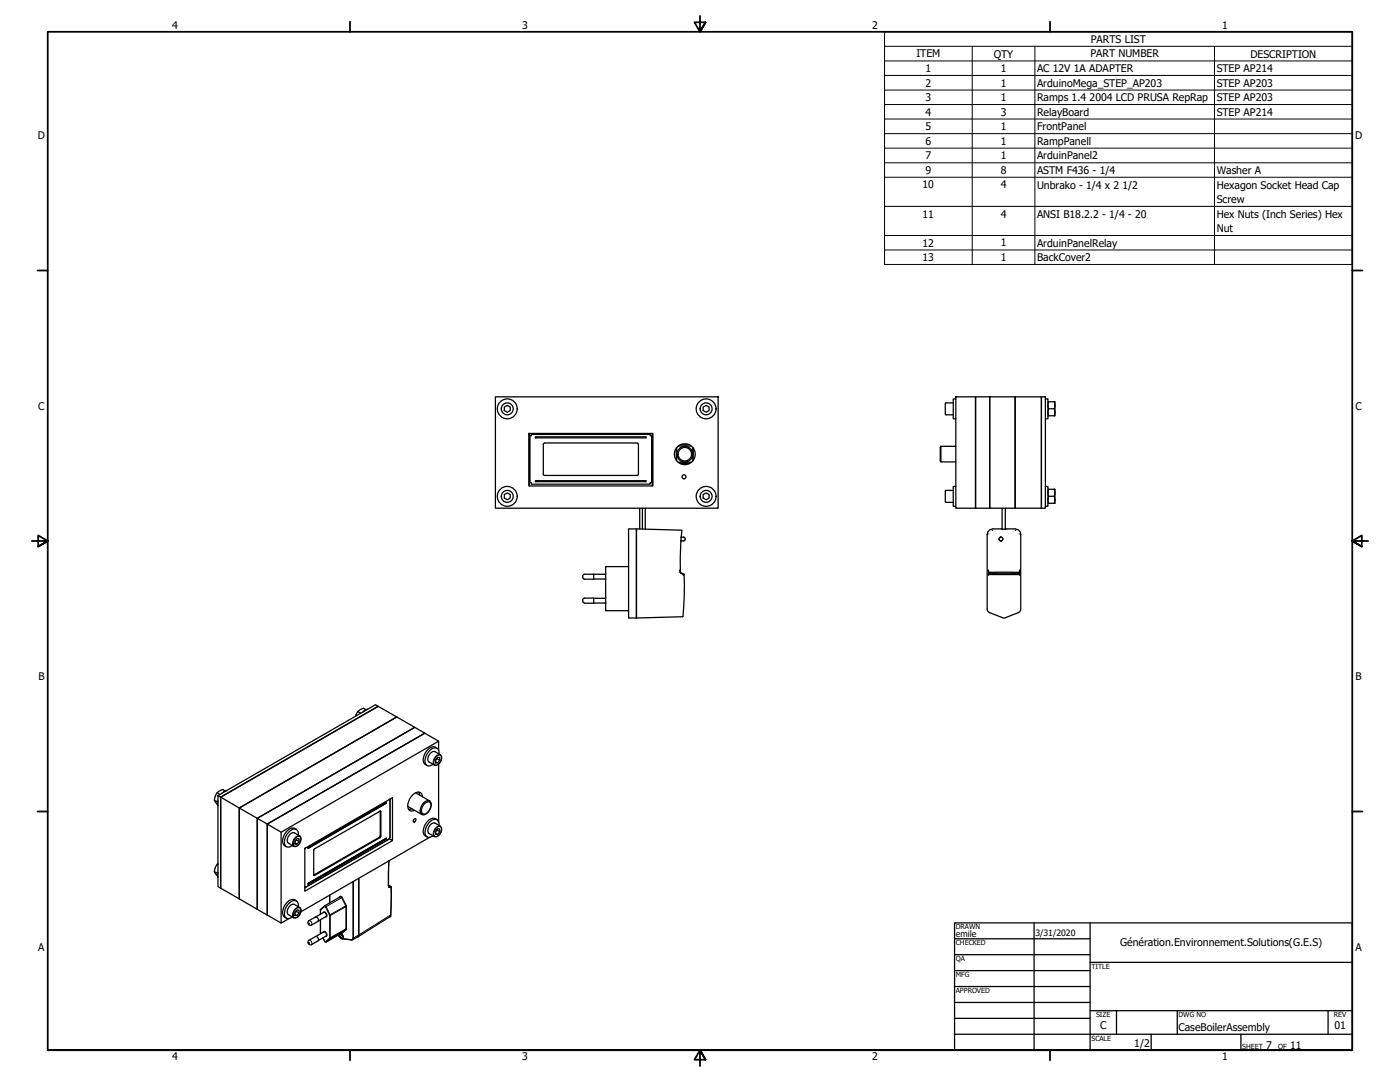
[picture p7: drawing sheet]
<svg xmlns="http://www.w3.org/2000/svg" width="559mm" height="432mm" viewBox="0 0 559 432" stroke-linecap="round" stroke-linejoin="round" font-family="sans-serif">
<!-- layer: Visible (ANSI) -->
<g fill="none" stroke="#000" stroke-width=".51">
<path d="M197.7 158.4h88.9v44.4h-88.9zM381.5 158.4h7.9v44.4h-7.9zM381.5 159.2h-1v7.9h1M389.4 158.4h5.6v44.4h-5.6zM395 158.4h10.2v44.4h-10.2zM405.2 158.4h10.5v44.4h-10.5zM415.7 158.4h1.6v44.4h-1.6zM417.3 159.2h1v7.9h-1M201.3 162.4l1.2-.6 1.1 .6v1.4l-1.1 .7-1.2-.7zM211.1 173h49.5v20.9h-49.5zM211.3 173v20.9M212.1 173.4h47.4v.5h.6v18.7h-.6v.6h-47.4v-.6h-.6v-18.7h.6z"/>
<path d="M213.9 174.3h43.8l.2 .2-.2 .3h-43.8M213.9 174.3l-.2 .2 .2 .3M254.3 176.8l.5 .5M254.3 176.8l-37.2 .1-.2 .4v11.9M254.8 177.3v11.9M260.3 173v20.9M269.9 178.8v4.9M270.1 178.6v5.2M270.7 178h5.2M271.5 177.5h3.6M276.5 178.6v5.2M276.7 178.8v4.9"/>
<path d="M280.7 162.4l1.2-.6 1.1 .6v1.4l-1.1 .7-1.2-.7zM375.5 178.1v6.2l-.2-.4v-5.3zM375.5 178.1h6M377.3 161v4.4M377.4 165.3l.1 .2M377.5 165.5h3M380.5 160.8l-3.1 .1M418.3 160.3h2.8v5.6h-2.8M418.5 160.3l-.2 1.4 .2 4.2M418.5 163.1h2.3M420.8 160.3l.3 1.4-.3 4.2M201.3 197.4l1.2-.7 1.1 .7v1.4l-1.1 .7-1.2-.7z"/>
<path d="M213.9 191.8h43.8l.2 .3-.2 .2M213.9 192.2h43.8M213.9 191.8l-.2 .3 .2 .2M216.9 189.3l.4 .4h37M254.8 189.3l-.5 .4M270.7 184.5h5.2M271.5 185h3.6M280.7 197.4l1.2-.7 1.1 .7v1.4l-1.1 .7-1.2-.7zM375.5 184.3h6M377.3 195.9v4.4M380.5 195.7l-3.1 .2M381.5 194.1h-1v8h1"/>
<path d="M417.3 194.1h1v8h-1M418.3 195.3h2.8v5.6h-2.8M418.5 195.3l-.2 1.4 .2 4.2M418.5 198.1h2.3M420.8 195.3l.3 1.4-.3 4.2M250.8 211.3l.3-.2h2.9v35.5l-3.1-.1v-35.2M254 211.6h.1M255.3 202.8v8.3M256.4 202.8v8.3M257.6 202.8v8.4M271.8 215.8l-.3 9.4 .1 3.1 .2 .4M271.8 215.8h1"/>
<path d="M271.9 214.4l-.1 1.4M271.9 214.4l.1-2.8-17.9-.5v35.5l18.4-.5 .6-8.5-.1-8.3M271.9 214.4l.9-.1a.8 .8 0 0 1 .7 .8 .8 .8 0 0 1-.7 .8M377.4 200.2l.1 .2M377.5 200.5h3M394.6 213.1h.1M396.1 211.7h.1M400 202.8v8.4M401.3 211.1h3.9a2.28 2.28 0 0 1 2.2 2.3v30.1l-.9 1-5.6 2.1-5.9-2.1-.9-1-.1-30.1a2.39 2.39 0 0 1 2.3-2.3h5.3M401.3 202.8v8.4M405.4 211.7h.1M406.9 213.1h.1"/>
<path d="M232.6 239.5v.5M232.6 239.9l.2 .6 .5 .2M233.3 238.7l-.5 .2-.2 .5M233.3 229.2a1.02 1.02 0 0 0-.7 1 1.02 1.02 0 0 0 .7 .9M233.4 231.1h8.1l.2 .2M233.4 238.7h3.6v2M237 229.2v1.9M241.7 229l-.2 .2h-8.1M241.7 238.5l-.2 .3h-4.5M241.7 226.3v17.2M241.9 226.1l-.2 .2M250.9 225.9l-.2 .2h-8.8"/>
<path d="M271.2 227.5l.2 .9 .2-.1M271.8 228.7l1.1 .5M271.8 228.7l1.1 .4M272.9 229.2l-.2 .3 .3-.2M272.9 229.1l.1 .2M272.9 229.1v.1M394.5 227.5l.2 .9h12.1l.2-.9M407 229l-8.3-.3-4.2 .3 9.3 .1 3 .1 .2 .3h-12.5v-.3M241.5 240.7h-8.1M241.5 240.6l.2 .2M241.7 243.6l.2 .2M241.7 243.5h.1"/>
<path d="M241.9 243.7h8.8l.2 .2M254 246.1h.1M142.8 284l1.2 .6M146 283.2l-.9-.6-1.3 .6-1 .8-.9 1.8M146.7 283l-1.9 1.1M158.4 286.1l-62.9 36.4v36.2M158.4 286.1l7.1 4.2-62.8 36.3v36.3M158.4 286.1l-7.5-4.2-62.8 36.2v36.4M174.4 298.6a3.2 3.2 0 0 0-4.7 1.9l-.3 .8a2.84 2.84 0 0 0 1 4.2M175.1 295.8v3.7M85.5 319.3l1.4 .7M86.7 316.4l1.1 .7"/>
<path d="M87 319.5v2.1M87 317.5l62.9-36.3 1 .7-62.8 36.2zM87 317.5v36.3l1.1 .7M89.9 315.7l-.9-.6a4 4 0 0 0-3.3 4.6l1.1 1.3M90.6 315.5l-1.9 1M155.6 319l-.2 .1M155.7 319v15.3M165.9 316.4l5.6 3.3M167.1 316.1l.4 1.2M168.7 317.9a1.98 1.98 0 0 0-1.5-1.8 1.98 1.98 0 0 0-2.2 .9 5.3 5.3 0 0 0-1.7 6.3 1.95 1.95 0 0 0 2.2 .1M171.8 300.5a1.51 1.51 0 0 1 1.8-.5l2.2 1.2a2.68 2.68 0 0 1-2.4 4.1l-2.1-1.2a2.44 2.44 0 0 1 .5-3.6zM173.9 304l.8 .5"/>
<path d="M174.4 302.8l-.5 .6M174.4 302.6v.2M174.4 302.8l1.1 .6M174.7 302.2l.8 .1v1.1l-.8 1.1-.8-.1v-1.1zM175.1 304.9v23.1M175.2 300.9a1.91 1.91 0 0 0-1-2.4 1.91 1.91 0 0 0-2.4 .8 5 5 0 0 0-1.6 5.9 1.85 1.85 0 0 0 2.6-.1M112.2 332.1l62.9-36.3-5.6-3.2-62.8 36.3v36.3l5.5 3.2v-36.3l-5.5-3.2v36.3l-4-2.3M115.7 333l1.4-.7 2.5 1.3a2.68 2.68 0 0 1-2.4 4.2l-2.4-1.6-.1-1.5zM117.7 336.4l.9 .5M118.3 331a2.71 2.71 0 0 0-4.2 1.2 3.9 3.9 0 0 0-.5 5.3l.7 .4M118.3 335.2l-.6 .7M118.3 335v.2"/>
<path d="M118.3 335.2l1.1 .7M118.6 334.6l.8 .1v1.2l-.8 1-.9-.1v-1.1zM119.1 333.3a1.76 1.76 0 0 0-.6-2.2 1.76 1.76 0 0 0-2.2 .2 5 5 0 0 0-2.3 6.4 1.97 1.97 0 0 0 2.7-.3M121.7 338.5v.2M121.9 338.5v.1M125.5 338.8l26.5-15.1v10l-.3 .6-26.4 15.1-.1-10.2zM151.8 323.7v9.8l-.4 .6-26.2 15.1M154.1 320.3l-31.2 18.1M154.1 334.6l-31.2 18.1M154.1 320.3l-31 17.8-.1 .4M154.1 334.6l-31 17.9-.1 .3M154.2 320.2l-.1 .1"/>
<path d="M154.2 334.5l-.1 .1M155.4 334.7l1.3 .8v-17.2l-35 20.3v17.1l35-20.2M155.6 334.3l-.3 .6-33.5 19.3M155.7 334.3h-.1M162.8 321.8l5.6 3.3M164.4 322.7l-1.3 .3M165.4 326.8l.2-.1a.74 .74 0 0 1 .3 .9 .74 .74 0 0 1-.9 .4v-.5zM169.2 321.1l.4-.5a1.35 1.35 0 0 1 1.9-.5 1.35 1.35 0 0 1 .5 1.8 2.9 2.9 0 0 1-3.2 2.8 2.56 2.56 0 0 1 .4-3.6zM169.2 320.3a1.64 1.64 0 0 1 2.4-.6 1.64 1.64 0 0 1 .4 2.4 3.2 3.2 0 0 1-3.7 2.9 3.4 3.4 0 0 1 .9-4.7zM171.5 334.1l-51.4 29.8M171.8 329.1l1.4-.7 2.6 1.3a2.68 2.68 0 0 1-2.4 4.1l-2.1-1.2a2.44 2.44 0 0 1 .5-3.5zM173.9 332.5l.8 .5"/>
<path d="M174.4 327.2a3.2 3.2 0 0 0-4.7 1.8l-.3 .8a2.84 2.84 0 0 0 1 4.2M174.4 331.3l-.5 .6M174.4 331.3l1.1 .6M174.4 331.1v.2M174.7 330.7l.8 .1v1.1l-.8 1.1-.8-.1v-1.1zM175.2 329.4a1.91 1.91 0 0 0-1-2.4 1.91 1.91 0 0 0-2.4 .8 5 5 0 0 0-1.6 6 1.85 1.85 0 0 0 2.6-.2M85.5 347.9l1.4 .7M86.7 344.9l.3 .2M87 348v2.1M87 344.6l-.8 1a2.6 2.6 0 0 0 .6 3.9M88.1 354.5v-36.4l18.6 10.8 62.8-36.3-4-2.3-62.8 36.3v36.3M88.1 354.5l7.4 4.2"/>
<path d="M95.5 358.7l7.2 4.2M118.3 359.5a2.71 2.71 0 0 0-4.2 1.2 3.9 3.9 0 0 0-.5 5.3l.7 .4M121.7 353.9l.2-.1-.2 .4M131.6 357.2v3.2M135.8 357.9l-6.1 3.5-1.8 1.6 .1 .2M143.2 350.5v22.6l-.3 .7M155 353.2l.1 .2M155.1 353.9h1M155.3 343.5l-.1 10.6M156 353.9l-.9-.6 1 .6v.3M156.1 354.1v8.2l-.3 3.4-12.9 8.1M115.4 366.6l-3.2 1.8"/>
<path d="M115.7 361.5a1.51 1.51 0 0 1 1.8-.6l2.1 1.2a2.68 2.68 0 0 1-2.4 4.2l-2.4-1.6-.1-1.5zM117.7 364.9l.9 .5M118.3 363.7l-.6 .7M118.3 363.7l1.1 .7M118.3 363.5v.2M118.6 363.2h.8v1.2l-.8 1-.9-.1v-1.1zM119.1 361.8a1.76 1.76 0 0 0-.6-2.1 1.76 1.76 0 0 0-2.2 .1 5 5 0 0 0-2.3 6.4 1.97 1.97 0 0 0 2.7-.2M123.1 367.6l2.8-1.6a1.14 1.14 0 0 1 1 1.7l-2.6 1.5a1.02 1.02 0 0 1-1.2-.3 1.02 1.02 0 0 1 0-1.3zM123.1 375.4l2.8-1.6a1.14 1.14 0 0 1 1 1.7l-2.6 1.5a1.03 1.03 0 0 1-1.2-.3 1.03 1.03 0 0 1 0-1.3zM127.9 367l.1 5.6M127.9 363.1v1.8M129.2 364.1l-3.1 1.8"/>
<path d="M129.2 371.9l-3.1 1.8M130.1 365.8l-3 1.7M130.1 373.6l-3 1.7M134.9 373.2l1 1M135.9 374.2l.7 .4M135.9 374.2l.8 .4M135.9 372.8a1.15 1.15 0 0 1 .9 1.6M136.3 372.4l-6.1 3.5-.5-.1-.8-1.5M136.5 373.5v.1M136.5 373.3h.1M136.5 373.3l.4 .5-.2-.1M136.7 373.3h-.1"/>
<path d="M136.8 373.4h-.1M136.8 374.6h-.2M136.8 373.5l-.1 .1M142.9 373.8l-2.3 1.3-3.9-.5"/>
<circle cx="202.5" cy="163.2" r="4"/>
<circle cx="202.5" cy="163.2" r="2.38"/>
<circle cx="281.8" cy="163.2" r="4"/>
<circle cx="281.8" cy="163.2" r="2.38"/>
<circle cx="202.5" cy="198.1" r="4"/>
<circle cx="202.5" cy="198.1" r="2.38"/>
<circle cx="273" cy="190.3" r=".79"/>
<circle cx="273.3" cy="181.3" r="4.2"/>
<circle cx="273.3" cy="181.3" r="2.7"/>
<circle cx="273.3" cy="181.3" r="3.1"/>
<circle cx="281.8" cy="198.1" r="4"/>
<circle cx="281.8" cy="198.1" r="2.38"/>
<circle cx="399.5" cy="215.1" r=".73"/>
<circle cx="399.6" cy="215.1" r=".78"/>
</g>
<g fill="#000">
<circle cx="394.6" cy="228.7" r=".25"/>
<circle cx="406.9" cy="228.9" r=".25"/>
<circle cx="406.9" cy="228.7" r=".25"/>
<circle cx="121.7" cy="354.2" r=".25"/>
<circle cx="155.6" cy="365.8" r=".25"/>
</g>
<!-- layer: Visible Narrow (ANSI) -->
<g fill="none" stroke="#000" stroke-width=".4">
<path d="M155.6 319.1v15.2M174.1 302a1.1 1.1 0 0 1 1.4-.7 1.1 1.1 0 0 1 .7 1.4l-.4 1.2-.8 1a1.08 1.08 0 0 1-1.5 .3 1.08 1.08 0 0 1-.3-1.5zM175.8 301.2a2.79 2.79 0 0 0-2.4 4.1M118 334.4a1.2 1.2 0 0 1 1.7-.5 1.2 1.2 0 0 1 .3 1.8l-.7 1.2a1.19 1.19 0 0 1-1.5 .9 1.19 1.19 0 0 1-.7-1.7zM119.6 333.6a2.75 2.75 0 0 0-2.4 4.2M123 338.5h.1M123.1 338.5v.1M123.1 338.1h.1M123.1 338.1v.5M151.4 334.1l.3 .2M151.8 333.5l.2 .2M151.8 323.7l.2 .2"/>
<path d="M153.9 320.5l-31 17.9M153.9 334.8l-31 17.9M154.1 320.2v.5M154.1 334.5v.5M154.1 320.2l-31 17.9M154.1 320.7l-31 17.9M154.1 334.5l-31 17.9M154.1 335l-31 17.9M154.1 320.2v.1M154.1 334.5v.1M154.2 320.2l-.1 .5M154.2 334.5l-.1 .5"/>
<path d="M155.4 334.8l-33.5 19.3M174.1 330.5a1.1 1.1 0 0 1 1.4-.7 1.1 1.1 0 0 1 .7 1.4 2.26 2.26 0 0 1-2.8 2.4 2.73 2.73 0 0 1 .7-3.1zM175.8 329.7a2.79 2.79 0 0 0-2.4 4.1M123 352.8h.1M123.1 352.8v.1M123.1 352.4v.5M123.1 352.4v.1M125.3 349.2l.2 .2M131.6 357.2v3.1M135.8 357.7l.5 .6M135.8 357.7l.8 .4M135.8 357.7l-.7 .6"/>
<path d="M136.3 358.3l1.7 3.2-6.2 3.6-1.6-3.3M136.3 358.3l-6.1 3.5M136.6 358.1l-.3 .2M136.6 358.1l1.6 3.3M140.8 351.9v22.4M141.1 351.7v22.6l14.9-9.2M155.2 343.6l-.2 9.6 .3 1 .8-.2M155.2 354.1h.2M156.1 354.2l-.1 10.9M118 362.9a1.2 1.2 0 0 1 1.7-.5 1.2 1.2 0 0 1 .3 1.8l-.7 1.2a1.19 1.19 0 0 1-1.5 .9 1.19 1.19 0 0 1-.7-1.7zM119.6 362.1a2.75 2.75 0 0 0-2.4 4.2M123.2 376.2l.2 .4z"/>
<path d="M123.2 368.4l.2 .4zM123.3 375.2a1.17 1.17 0 0 1 1 1.8M123.3 367.4a1.17 1.17 0 0 1 1 1.8M127.9 372.1l.1 .1M128 367l.1 5.6M128.9 374.3l.7 1.3M129 364.2a1.04 1.04 0 0 1 1.3 0 1.04 1.04 0 0 1 .3 1.3l-.2 .3-.5 .1M129 372a1.06 1.06 0 0 1 1.4 .1 1.06 1.06 0 0 1 0 1.5l-.5 .1M129.2 364.1l.8 .4 .3 .8-.2 .5M129.2 371.9l.8 .4 .3 .8-.2 .5M129.5 375.6l.7 .3M129.6 361.8l.3 .1"/>
<path d="M129.6 361.8l-1.6 1.4v1.6M129.6 361.5v.3M129.7 361.4l.5 .4M129.9 361.9l1.6 3.3M130.2 375.9l1.6-1.4 6.2-3.6-1.7 1.4zM130.2 361.8l-.3 .1M131.5 365.2l.3-.1v.3h-.2M131.5 374.4l-1.6 1.4M131.5 365.2l.1 .2M131.6 374.3l.2 .1h-.3M131.6 365.4v8.9M131.6 374.3l-.1 .1"/>
<path d="M131.8 365.4l6.2-3.6v8.9l-6.2 3.6zM135.6 372.8v1.1l-.7-.7M135.8 372.7l.9 .5 .3 .8-.2 .6 3.4 .4M135.9 372.8l-.1 .9 .5 .6 .5 .1M136.3 372.4h.3h-.4M136.6 374.6h.1M138 370.9l.2 .1M138 361.8h.3M138.2 361.4l.1 .4M138.2 361.4l-.2 .4M138.2 371l-1.6 1.4M138.3 370.7l-.1 .3"/>
<path d="M138.3 370.7l-.3 .2M138.3 361.8v8.9M140.2 375l.1 .1M140.8 374.3l-.1 .5-.5 .2M140.8 374.3l.3 .3-.3 .4M156 365.1l-.4 .7M156 365.1h.1"/>
</g>
<g fill="#000">
<circle cx="128" cy="372.4" r=".19"/>
<circle cx="135.9" cy="374.2" r=".19"/>
</g>
<!-- layer: Symbol (ANSI) -->
<g fill="none" stroke="#000" stroke-width=".4">
<path d="M353.1 18.5v-5.8h186.7v5.8M353.1 18.5h186.7v5.8M353.1 18.5v87h186.7v-81.2M388 18.5v87M413.1 18.5v87M484.8 18.5v87M353.1 24.3h186.7M353.1 30.1h186.7M353.1 35.9h186.7M353.1 41.7h186.7M353.1 47.5h186.7M353.1 53.3h186.7"/>
<path d="M353.1 59.1h186.7M353.1 65h186.7M353.1 70.7h186.7M353.1 82.4h186.7M353.1 94h186.7M353.1 99.8h186.7"/>
</g>
<!-- layer: Border (ANSI) -->
<g fill="none" stroke="#000" stroke-width=".7">
<path d="M139.7 8.6v4.1M279.4 6.3v6.4l-2.2-3.8h4.4l-2.2 3.8 2.2-3.8M419.1 8.6v4.1M15 107.9h4M539.8 107.9h4M12.7 215.9h6.3l-3.8-2.2v4.4l3.8-2.2-3.8 2.2M546.1 215.9h-6.3l3.8-2.2v4.4l-3.8-2.2 3.8 2.2M15 323.8h4M539.8 323.8h4M19 419.1v-406.4h520.8v406.4h-520.8h520.8M139.7 419.1v4.1M419.1 419.1v4.1"/>
<path d="M281.6 422.9l-2.2-3.8 2.2 3.8h-4.4l2.2-3.8v6.3"/>
</g>
<!-- layer: Title (ANSI) -->
<g fill="none" stroke="#000" stroke-width=".51">
<path d="M381 368.3h158.8v50.8h-158.8zM381 374.6h54.1M412.7 368.3v50.8M435.1 368.3v50.8M381 381h54.1M381 387.3h54.1M381 393.7h54.1M435.1 384h104.7M381 400h54.1M381 406.4h54.1M381 412.7h158.8M435.1 403.4h104.7"/>
<path d="M445.6 403.4v9.3M459.5 412.7v6.4M469.9 403.4v9.3M495.3 412.7v6.4M530.1 403.4v9.3"/>
</g>
<g font-size="4.2">
<text x="68.7" y="11.7">4</text>
<text x="208.4" y="11.7">3</text>
<text x="348.1" y="11.7">2</text>
<text x="487.8" y="11.7">1</text>
<text x="435.4" y="17.1">PARTS LIST</text>
<text x="365.8" y="22.9">ITEM</text>
<text x="396.6" y="23">QTY</text>
<text x="435.2" y="22.9">PART NUMBER</text>
<text x="499.1" y="23">DESCRIPTION</text>
<text x="369.4" y="28.8">1</text>
<text x="399.4" y="28.8">1</text>
<text x="414" y="28.8">AC 12V 1A ADAPTER</text>
<text x="485.6" y="28.8">STEP AP214</text>
<text x="369.4" y="34.5">2</text>
<text x="399.4" y="34.5">1</text>
<text x="414" y="34.6">ArduinoMega_STEP_AP203</text>
<text x="485.6" y="34.5">STEP AP203</text>
<text x="369.4" y="40.4">3</text>
<text x="399.4" y="40.3">1</text>
<text x="414" y="40.4">Ramps 1.4</text>
<text x="434.9" y="40.4">2004 LCD PRUSA RepRap</text>
<text x="485.6" y="40.4">STEP AP203</text>
<text x="369.4" y="46.2">4</text>
<text x="399.4" y="46.2">3</text>
<text x="414" y="46.2">RelayBoard</text>
<text x="485.6" y="46.2">STEP AP214</text>
<text x="369.4" y="51.9">5</text>
<text x="399.4" y="51.9">1</text>
<text x="414" y="52">FrontPanel</text>
<text x="15.1" y="55.5">D</text>
<text x="369.4" y="57.8">6</text>
<text x="399.4" y="57.8">1</text>
<text x="414" y="57.8">RampPanell</text>
<text x="540.9" y="55.5">D</text>
<text x="369.4" y="63.6">7</text>
<text x="399.4" y="63.6">1</text>
<text x="414" y="63.6">ArduinPanel2</text>
<text x="369.4" y="69.4">9</text>
<text x="399.4" y="69.4">8</text>
<text x="414" y="69.4">ASTM F436 - 1/4</text>
<text x="485.6" y="69.4">Washer A</text>
<text x="368.2" y="75.2">10</text>
<text x="399.4" y="75.2">4</text>
<text x="414" y="75.2">Unbrako - 1/4 x 2</text>
<text x="448" y="75.2">1/2</text>
<text x="485.6" y="75.2">Hexagon Socket Head Cap</text>
<text x="485.6" y="81">Screw</text>
<text x="368.2" y="86.8">11</text>
<text x="399.4" y="86.8">4</text>
<text x="414" y="86.9">ANSI B18.2.2 - 1/4 - 20</text>
<text x="485.6" y="86.9">Hex Nuts (Inch Series) Hex</text>
<text x="485.6" y="92.6">Nut</text>
<text x="368.2" y="98.4">12</text>
<text x="399.4" y="98.4">1</text>
<text x="414" y="98.4">ArduinPanelRelay</text>
<text x="368.2" y="104.2">13</text>
<text x="399.4" y="104.2">1</text>
<text x="414" y="104.3">BackCover2</text>
<text x="15.2" y="163.4">C</text>
<text x="541" y="163.4">C</text>
<text x="15.3" y="271.4">B</text>
<text x="541.1" y="271.4">B</text>
<text x="447.1" y="377.4">Génération.Environnement.Solutions(G.E.S)</text>
<text x="15.2" y="379.3">A</text>
<text x="541" y="379.3">A</text>
<text x="439.1" y="410.8">C</text>
<text x="470.4" y="411.4">CaseBoilerAssembly</text>
<text x="532.6" y="410.8">01</text>
<text x="452.8" y="418">1/2</text>
<text x="505.3" y="418.5">7</text>
<text x="515" y="418.5">11</text>
<text x="68.7" y="423.2">4</text>
<text x="208.4" y="423.2">3</text>
<text x="348.1" y="423.2">2</text>
<text x="487.8" y="423.2">1</text>
</g>
<g font-size="3.5">
<text x="381.5" y="374.1">emile</text>
<text x="413.3" y="373.6">3/31/2020</text>
</g>
<g font-size="2.8">
<text x="381.5" y="370.8">DRAWN</text>
<text x="381.5" y="377.3">CHECKED</text>
<text x="381.5" y="383.6">QA</text>
<text x="381.5" y="390">MFG</text>
<text x="435.6" y="386.6">TITLE</text>
<text x="381.5" y="396.3">APPROVED</text>
<text x="437.5" y="406">SIZE</text>
<text x="470.4" y="406">DWG NO</text>
<text x="532.4" y="405.9">REV</text>
<text x="435.6" y="415.4">SCALE</text>
<text x="495.8" y="418.5">SHEET</text>
<text x="510.2" y="418.5">OF</text>
</g>
</svg>
